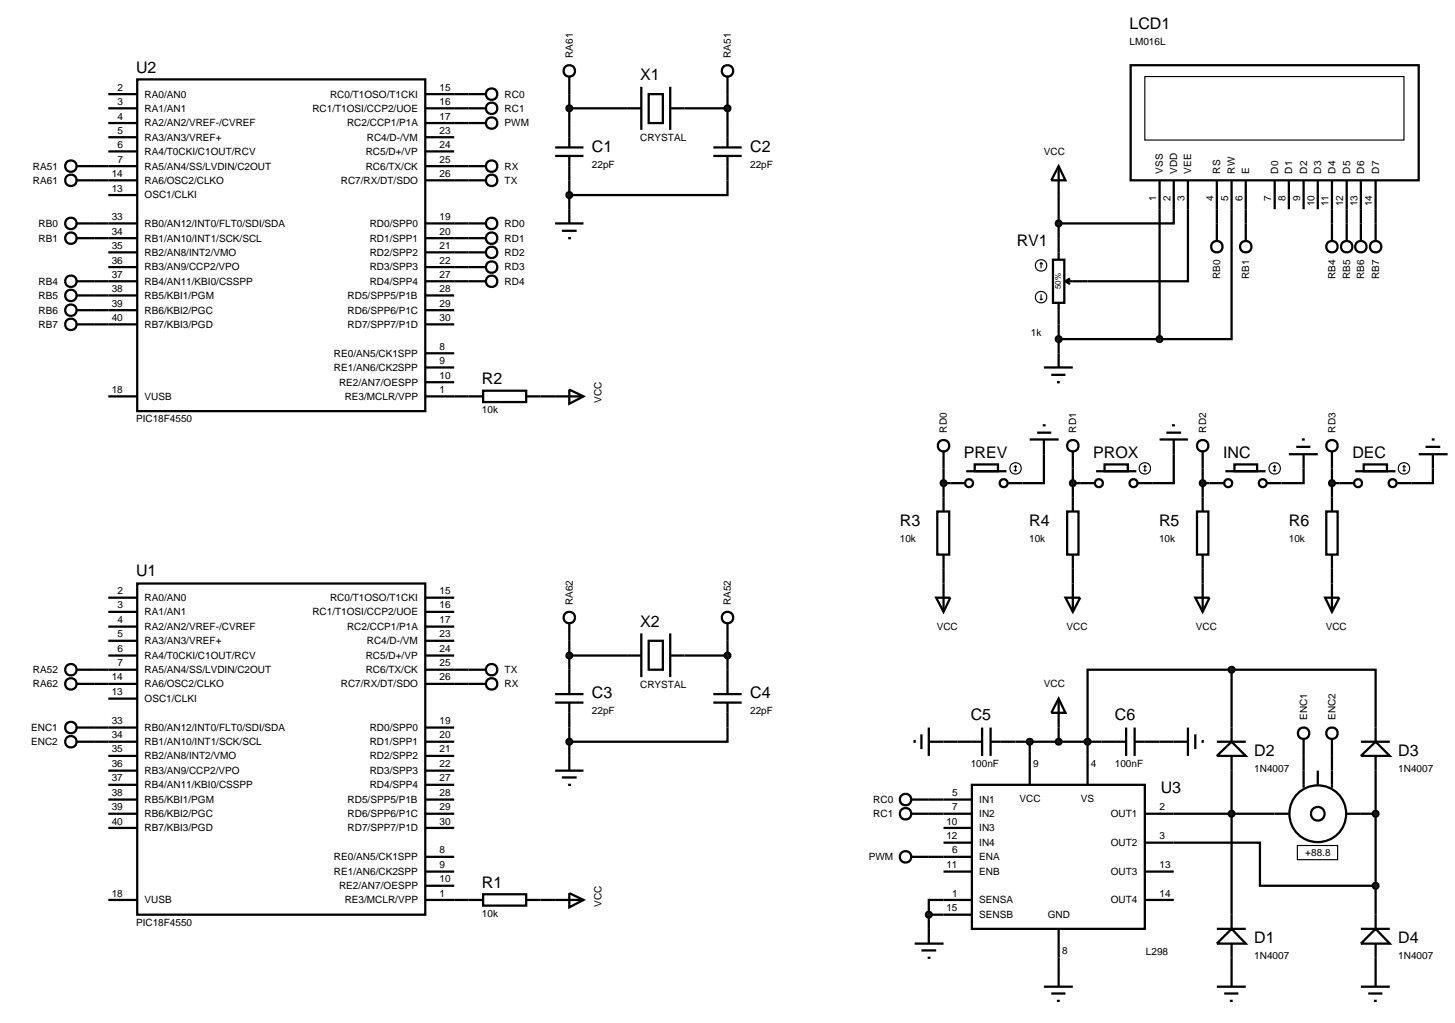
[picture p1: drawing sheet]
<svg xmlns="http://www.w3.org/2000/svg" width="257mm" height="180mm" viewBox="0 0 257 180" stroke-linecap="round" stroke-linejoin="round" font-family="sans-serif">
<g fill="none" stroke="#000" stroke-width=".4">
<path d="M19.1 19.1h5.1M19.1 16.6h5.1M24.2 14h50.8v58.5h-50.8zM75 19.1h7.6M75 16.6h7.6M100.4 16.6v5.1M100.4 19.1h10.2M120.7 19.1h7.6M128.3 16.6v5.1M199.4 11.5h50.8v20.3h-50.8zM16.6 39.4h7.6M16.6 29.3h7.6"/>
<path d="M16.6 31.8h7.6M19.1 21.7h5.1M19.1 24.2h5.1M19.1 26.7h5.1M19.1 34.4h5.1M75 39.4h7.6M75 29.3h7.6M75 31.8h7.6M75 21.7h7.6M75 24.2h5.1M75 26.7h5.1M100.4 31.8v5.1"/>
<path d="M128.3 31.8v2.6h-27.9M186.7 29.3l1.2 2.5h-2.5zM186.7 29.3v16.5M204.5 31.8v28M207 31.8v7.6h-20.3M209.5 31.8v17.8h-21.6M214.6 31.8v10.7M217.2 31.8v28h-12.7M219.7 31.8v10.7M224.8 31.8v5.1M227.3 31.8v5.1M229.9 31.8v5.1"/>
<path d="M232.4 31.8v5.1M234.9 31.8v10.7M237.5 31.8v10.7M240 31.8v10.7M242.6 31.8v10.7M16.6 42h7.6M16.6 49.6h7.6M16.6 52.1h7.6M16.6 54.7h7.6M16.6 57.2h7.6M19.1 44.5h5.1M19.1 47.1h5.1"/>
<path d="M75 42h7.6M75 49.6h7.6M75 52.1h5.1M75 54.7h5.1M75 57.2h5.1M75 44.5h7.6M75 47.1h7.6M185.7 45.8h2v7.6h-2zM186.7 53.4v11.4M186.7 59.8h17.8M187.9 49.6l.8 .5M188.7 49.1l-.8 .5"/>
<path d="M19.1 69.9h5.1M75 69.9h10.2M75 62.3h5.1M75 64.8h5.1M75 67.4h5.1M85.2 68.9h7.6v2h-7.6zM92.8 69.9h10.1M100.4 68.7l2.5 1.2-2.5 1.3zM184.1 64.8h5.1M185.4 66.1h2.5M186.4 67.4h.5M166.4 82.6v5.1"/>
<path d="M166.4 85.2h1.2M184.1 80.1v5.1h-3.8M189.2 82.6v5.1M189.2 85.2h1.3M207 80.1v5.1h-3.8M212.1 82.6v5.1M212.1 85.2h1.2M229.9 82.6v2.6h-3.9M234.9 82.6v5.1M234.9 85.2h1.3M252.7 82.6v2.6h-3.8M16.6 118.1h7.6"/>
<path d="M19.1 115.6h5.1M19.1 105.4h5.1M19.1 107.9h5.1M19.1 110.5h5.1M19.1 113h5.1M24.2 102.9h50.8v58.4h-50.8zM75 115.6h5.1M75 118.1h7.6M75 105.4h5.1M75 107.9h5.1M75 110.5h5.1M75 113h5.1"/>
<path d="M100.4 113v5.1M100.4 115.6h10.2M120.7 115.6h7.6M128.3 113v5.1M166.4 100.3v2.6M189.2 100.3v2.6M212.1 100.3v2.6M217.2 118.1h-25.4v15.2M217.2 118.1h25.4v10.2M217.2 118.1v10.2M234.9 100.3v2.6M16.6 120.6h7.6"/>
<path d="M16.6 130.8h7.6M16.6 128.3h7.6M19.1 123.2h5.1M19.1 133.3h5.1M19.1 135.9h5.1M19.1 138.4h5.1M75 120.6h7.6M75 130.8h5.1M75 128.3h5.1M75 133.3h5.1M75 135.9h5.1M75 138.4h5.1"/>
<path d="M100.4 128.3v5M128.3 128.3v2.5h-27.9M166.4 130.8h2.5M179.1 130.8h15.2M181.6 130.8v2.5M186.7 128.3v2.5M204.5 130.8h2.5M217.2 135.9v25.4M229.9 133.3v2.6M234.9 133.3v2.6M242.6 135.9v25.4M19.1 158.7h5.1"/>
<path d="M19.1 141h5.1M19.1 143.5h5.1M19.1 146h5.1M75 158.7h10.2M75 141h5.1M75 143.5h5.1M75 151.1h5.1M75 146h5.1M75 153.7h5.1M75 156.2h5.1M85.2 157.7h7.6v2h-7.6zM92.8 158.7h10.1"/>
<path d="M100.4 157.5l2.5 1.2-2.5 1.3zM163.8 141h2.6M163.8 143.5h2.6M163.8 151.1h2.6M166.4 158.7h-2.6v2.6M207 148.6h15.2v7.6h20.4M207 143.5h17.8M240 143.5h2.6M163.8 161.3v2.5M163.8 161.3h2.6M186.7 168.9v2.5M217.2 168.9v2.5"/>
<path d="M242.6 168.9v2.5"/>
<circle cx="214.6" cy="43.5" r="1.01"/>
<circle cx="219.7" cy="43.5" r="1.01"/>
<circle cx="234.9" cy="43.5" r="1.01"/>
<circle cx="237.5" cy="43.5" r="1.01"/>
<circle cx="240" cy="43.5" r="1.01"/>
<circle cx="242.6" cy="43.5" r="1.01"/>
</g>
<g fill="none" stroke="#000" stroke-width=".2">
<path d="M201.9 13.5h45.7v11.2h-45.7zM183.4 52.7l.2 .2M183.6 46.3l-.2 .3M183.6 46.3l.3 .3M183.6 46.3v1M183.6 51.9v1M183.9 52.7l-.3 .2"/>
<circle cx="183.6" cy="46.8" r="1.01"/>
<circle cx="183.6" cy="52.4" r="1.01"/>
</g>
<g fill="#004000" stroke="#000" stroke-width=".4">
<path d="M186.3 39.1l.4-.2-.5 .5zM186.7 38.9l.3 .1 .2 .4zM186.7 39.9l.5-.5-.2 .4zM186.2 39.4l.5 .5-.4-.2z"/>
<path d="M186.4 59.4l.3-.1-.5 .5zM186.7 59.3l.4 .2 .1 .3zM186.7 60.3l.5-.5-.2 .4zM186.2 59.8l.5 .5-.4-.2z"/>
<path d="M204.2 59.4l.3-.1-.5 .5zM204.5 59.3l.4 .2 .1 .3zM205 59.8l-.1 .3-.4 .2zM204 59.8l.5 .5-.4-.2z"/>
</g>
<g fill="#004000">
<path d="M186.2 39.4l.5-.5 .5 .5-.5 .5z"/>
<path d="M186.7 59.3l.5 .5-.5 .5-.5-.5z"/>
<path d="M204.5 59.3l.5 .5-.5 .5-.5-.5z"/>
</g>
<g fill="none" stroke="#000" stroke-width=".4">
<path d="M110.6 19.1h2.5M113.1 15.3v7.6M114.4 16.6h2.5v5.1h-2.5zM118.2 15.3v7.6M118.2 19.1h2.5M13.5 39.4h3.1M97.9 39.4h5M97.9 26h5M97.9 27.5h5M100.4 21.7v4.3M100.4 27.5v4.3M100.4 36.9v2.5"/>
<path d="M125.8 26h5M125.8 27.5h5M128.3 21.7v4.3M128.3 27.5v4.3M13.5 42h3.1M13.5 49.6h3.1M13.5 52.1h3.1M13.5 54.7h3.1M13.5 57.2h3.1M99.1 40.7h2.6M100.2 42h.5"/>
<circle cx="12.5" cy="39.4" r="1.01"/>
<circle cx="12.5" cy="42" r="1.01"/>
<circle cx="12.5" cy="52.1" r="1.01"/>
<circle cx="12.5" cy="54.7" r="1.01"/>
<circle cx="12.5" cy="49.6" r="1.01"/>
<circle cx="12.5" cy="57.2" r="1.01"/>
</g>
<path d="M100.1 34l.3-.1-.5 .5zM100.4 33.9l.4 .2 .1 .3zM100.4 34.9l.5-.5-.2 .4zM99.9 34.4l.5 .5-.4-.2z" fill="#004000" stroke="#000" stroke-width=".4"/>
<path d="M100.4 33.9l.5 .5-.5 .5-.5-.5z" fill="#004000"/>
<g fill="none" stroke="#000" stroke-width=".4">
<path d="M100.4 13.5v3.1"/>
<circle cx="100.4" cy="12.5" r="1.01"/>
</g>
<path d="M100.1 18.7l.3-.1-.5 .5zM100.4 18.6l.3 .1 .2 .4zM100.4 19.6l.5-.5-.2 .4zM99.9 19.1l.5 .5-.4-.2z" fill="#004000" stroke="#000" stroke-width=".4"/>
<path d="M100.4 18.6l.5 .5-.5 .5-.5-.5z" fill="#004000"/>
<g fill="none" stroke="#000" stroke-width=".4">
<path d="M128.3 13.5v3.1"/>
<circle cx="128.3" cy="12.5" r="1.01"/>
</g>
<path d="M128 18.7l.3-.1-.5 .5zM128.3 18.6l.4 .2 .1 .3zM128.3 19.6l.5-.5-.1 .3zM127.8 19.1l.5 .5-.3-.1z" fill="#004000" stroke="#000" stroke-width=".4"/>
<path d="M128.3 18.6l.5 .5-.5 .5-.5-.5z" fill="#004000"/>
<g fill="none" stroke="#000" stroke-width=".4">
<path d="M13.5 29.3h3.1M13.5 31.8h3.1M166.4 79.6v3M181.6 77.5h5.1M182.9 76.3h2.5M183.9 75h.5M184.1 77.5v2.6M189.2 79.6v3M204.5 77.5h5M205.7 76.3h2.6M206.7 75h.5M207 77.5v2.6"/>
<path d="M212.1 79.6v3M228.6 78.8h2.5M229.6 77.5h.5M234.9 79.6v3M251.4 78.8h2.6M252.5 77.5h.5M165.3 90.2h2.1v7.6h-2.1zM166.4 87.7v2.5M166.4 97.8v2.5M167.6 85.2h2.6M170.4 83.1h7.1M171.9 81.9h4.1v1.2h-4.1z"/>
<path d="M177.8 85.2h2.5M188.2 90.2h2v7.6h-2zM189.2 87.7v2.5M189.2 97.8v2.5M190.5 85.2h2.5M193.3 83.1h7.1M194.8 81.9h4.1v1.2h-4.1zM200.6 85.2h2.6M211.1 90.2h2v7.6h-2zM212.1 87.7v2.5M212.1 97.8v2.5M213.3 85.2h2.6"/>
<path d="M216.1 83.1h7.1M217.7 81.9h4v1.2h-4zM223.5 85.2h2.5M227.3 80.1h5.1M229.9 80.1v2.5M233.9 90.2h2v7.6h-2zM234.9 87.7v2.5M234.9 97.8v2.5M236.2 85.2h2.5M239 83.1h7.1M240.5 81.9h4.1v1.2h-4.1zM246.4 85.2h2.5"/>
<path d="M250.2 80.1h5.1M252.7 80.1v2.5M165.1 105.4h2.5l-1.2 2.5zM166.4 102.9v5M187.9 105.4h2.6l-1.3 2.5zM189.2 102.9v5M210.8 105.4h2.5l-1.2 2.5zM212.1 102.9v5M233.7 105.4h2.5l-1.3 2.5zM234.9 102.9v5"/>
<circle cx="12.5" cy="29.3" r="1.01"/>
<circle cx="12.5" cy="31.8" r="1.01"/>
<circle cx="166.4" cy="78.6" r="1.01"/>
<circle cx="189.2" cy="78.6" r="1.01"/>
<circle cx="212.1" cy="78.6" r="1.01"/>
<circle cx="234.9" cy="78.6" r="1.01"/>
<circle cx="170.9" cy="85.2" r=".7"/>
<circle cx="177" cy="85.2" r=".7"/>
<circle cx="193.8" cy="85.2" r=".7"/>
<circle cx="199.9" cy="85.2" r=".7"/>
<circle cx="216.6" cy="85.2" r=".7"/>
<circle cx="222.7" cy="85.2" r=".7"/>
<circle cx="239.5" cy="85.2" r=".7"/>
<circle cx="245.6" cy="85.2" r=".7"/>
</g>
<g fill="none" stroke="#000" stroke-width=".2">
<path d="M178.8 82.9l.3 .2M179.1 82.1v1M179.1 82.1l-.3 .3M179.1 82.1l.2 .3M179.3 82.9l-.2 .2M201.7 82.9l.2 .2M201.9 82.1v1M201.9 82.1l-.2 .3M201.9 82.1l.3 .3M202.2 82.9l-.3 .2M224.5 82.9l.3 .2M224.8 82.1v1"/>
<path d="M224.8 82.1l-.3 .3M224.8 82.1l.2 .3M225 82.9l-.2 .2M247.4 82.9l.2 .2M247.6 82.1v1M247.6 82.1l-.2 .3M247.6 82.1l.3 .3M247.9 82.9l-.3 .2"/>
<circle cx="179.1" cy="82.6" r="1.01"/>
<circle cx="201.9" cy="82.6" r="1.01"/>
<circle cx="224.8" cy="82.6" r="1.01"/>
<circle cx="247.6" cy="82.6" r="1.01"/>
</g>
<g fill="#004000" stroke="#000" stroke-width=".4">
<path d="M234.6 84.8l.3-.1-.5 .5zM234.9 84.7l.4 .2 .1 .3zM234.9 85.7l.5-.5-.2 .4zM234.4 85.2l.5 .5-.4-.2z"/>
<path d="M211.8 84.8l.3-.1-.5 .5zM212.1 84.7l.4 .2 .1 .3zM212.1 85.7l.5-.5-.2 .4zM211.6 85.2l.5 .5-.4-.2z"/>
<path d="M188.9 84.8l.3-.1-.5 .5zM189.2 84.7l.4 .2 .1 .3zM189.7 85.2l-.1 .3-.4 .2zM188.7 85.2l.5 .5-.4-.2z"/>
<path d="M166.1 84.8l.3-.1-.5 .5zM166.4 84.7l.4 .2 .1 .3zM166.4 85.7l.5-.5-.1 .3zM165.9 85.2l.5 .5-.4-.2z"/>
</g>
<g fill="#004000">
<path d="M234.9 84.7l.5 .5-.5 .5-.5-.5z"/>
<path d="M212.1 84.7l.5 .5-.5 .5-.5-.5z"/>
<path d="M189.2 84.7l.5 .5-.5 .5-.5-.5z"/>
<path d="M166.4 84.7l.5 .5-.5 .5-.5-.5z"/>
</g>
<g fill="none" stroke="#000" stroke-width=".4">
<path d="M82.6 39.4h3.1M82.6 21.7h3.1M82.6 42h3.1M82.6 44.5h3.1M82.6 49.6h3.1M82.6 47.1h3.1M100.4 118.1v4.3M110.6 115.6h2.5M113.1 111.7v7.7M114.4 113h2.5v5.1h-2.5zM118.2 111.7v7.7M118.2 115.6h2.5"/>
<path d="M128.3 118.1v4.3M97.9 122.4h5M97.9 123.9h5M97.9 135.9h5M99.1 137.1h2.6M100.2 138.4h.5M100.4 123.9v4.4M100.4 133.3v2.6M125.8 122.4h5M125.8 123.9h5M128.3 123.9v4.4M229.9 135.9v3"/>
<path d="M232.4 135.9v2.5M234.9 135.9v3M224.8 143.5h2.5M237.5 143.5h2.5"/>
<circle cx="86.7" cy="21.7" r="1.01"/>
<circle cx="86.7" cy="39.4" r="1.01"/>
<circle cx="86.7" cy="49.6" r="1.01"/>
<circle cx="86.7" cy="44.5" r="1.01"/>
<circle cx="86.7" cy="47.1" r="1.01"/>
<circle cx="86.7" cy="42" r="1.01"/>
<circle cx="232.4" cy="143.5" r="1.21"/>
<circle cx="232.4" cy="143.5" r="5"/>
</g>
<path d="M228.8 149.1h7.1v2.5h-7.1z" fill="none" stroke="#000" stroke-width=".2"/>
<path d="M100.1 130.4l.3-.1-.5 .5zM100.4 130.3l.3 .1 .2 .4zM100.4 131.3l.5-.5-.2 .4zM99.9 130.8l.5 .5-.3-.1z" fill="#004000" stroke="#000" stroke-width=".4"/>
<path d="M100.4 130.3l.5 .5-.5 .5-.5-.5z" fill="#004000"/>
<g fill="none" stroke="#000" stroke-width=".4">
<path d="M100.4 110v3"/>
<circle cx="100.4" cy="108.9" r="1.01"/>
</g>
<path d="M100.1 115.2l.3-.1-.5 .5zM100.4 115.1l.3 .1 .2 .4zM100.4 116.1l.5-.5-.2 .4zM99.9 115.6l.5 .5-.3-.1z" fill="#004000" stroke="#000" stroke-width=".4"/>
<path d="M100.4 115.1l.5 .5-.5 .5-.5-.5z" fill="#004000"/>
<g fill="none" stroke="#000" stroke-width=".4">
<path d="M128.3 110v3"/>
<circle cx="128.3" cy="108.9" r="1.01"/>
</g>
<path d="M128 115.2l.3-.1-.5 .5zM128.3 115.1l.3 .1 .2 .4zM128.3 116.1l.5-.5-.2 .4zM127.8 115.6l.5 .5-.3-.1z" fill="#004000" stroke="#000" stroke-width=".4"/>
<path d="M128.3 115.1l.5 .5-.5 .5-.5-.5z" fill="#004000"/>
<g fill="none" stroke="#000" stroke-width=".4">
<path d="M13.5 118.1h3.1M13.5 120.6h3.1M171.4 138.4h30.5v25.4h-30.5zM181.6 133.3v5.1M186.7 123.2l1.2 2.5h-2.5zM186.7 123.2v5.1M191.8 133.3v5.1M166.4 141h5M166.4 143.5h5M166.4 151.1h5M166.4 148.6h5M166.4 153.7h5"/>
<path d="M166.4 158.7h5M166.4 146h5M201.9 143.5h5.1M201.9 148.6h5.1M201.9 153.7h5.1M201.9 158.7h5.1M166.4 161.3h5M184.1 174h5.1M185.4 175.2h2.5M186.4 176.5h.5M186.7 163.8v5.1M186.7 171.4v2.6"/>
<circle cx="12.5" cy="118.1" r="1.01"/>
<circle cx="12.5" cy="120.6" r="1.01"/>
</g>
<path d="M186.4 130.4l.3-.1-.5 .5zM186.7 130.3l.4 .2 .1 .3zM186.7 131.3l.5-.5-.2 .4zM186.2 130.8l.5 .5-.3-.1z" fill="#004000" stroke="#000" stroke-width=".4"/>
<path d="M186.7 130.3l.5 .5-.5 .5-.5-.5z" fill="#004000"/>
<path d="M168.9 130.8h4.3M173.2 128.3v5M174.7 128.3v5M174.7 130.8h4.4M194.3 130.8h4.3M198.6 128.3v5M200.1 130.8h4.4M200.1 128.3v5" fill="none" stroke="#000" stroke-width=".4"/>
<g fill="#004000" stroke="#000" stroke-width=".4">
<path d="M181.3 130.4l.3-.1-.5 .5zM181.6 130.3l.4 .2 .1 .3zM181.6 131.3l.5-.5-.2 .4zM181.1 130.8l.5 .5-.3-.1z"/>
<path d="M191.5 130.4l.3-.1-.5 .5zM191.8 130.3l.4 .2 .1 .3zM192.3 130.8l-.1 .3-.4 .2zM191.3 130.8l.5 .5-.4-.2z"/>
</g>
<g fill="#004000">
<path d="M181.6 130.3l.5 .5-.5 .5-.5-.5z"/>
<path d="M191.8 130.3l.5 .5-.5 .5-.5-.5z"/>
</g>
<path d="M161.3 130.5v.5M162.5 129.5v2.6M163.8 130.8h2.6M163.8 128.3v5M207 130.8h2.5M209.5 128.3v5M210.8 129.5v2.6M212.1 130.5v.5M161.3 166.4h5.1M162.5 167.6h2.6M163.6 168.9h.5M163.8 163.8v2.6" fill="none" stroke="#000" stroke-width=".4"/>
<path d="M163.5 160.9l.3-.1-.5 .5zM163.8 160.8l.3 .1 .2 .4zM164.3 161.3l-.1 .3-.4 .2zM163.3 161.3l.5 .5-.4-.2z" fill="#004000" stroke="#000" stroke-width=".4"/>
<path d="M163.8 160.8l.5 .5-.5 .5-.5-.5z" fill="#004000"/>
<g fill="none" stroke="#000" stroke-width=".4">
<path d="M82.6 16.6h3.1M82.6 19.1h3.1M82.6 29.3h3.1M82.6 31.8h3.1M82.6 118.1h3.1M13.5 128.3h3.1M13.5 130.8h3.1M82.6 120.6h3.1M214.6 133.3l2.6-2.5 2.5 2.5zM214.6 130.8h5.1M217.2 128.3v2.5M217.2 133.3v2.6"/>
<path d="M229.9 130.3v3M234.9 130.3v3M240 133.3l2.6-2.5 2.5 2.5zM240 130.8h5.1M242.6 128.3v2.5M242.6 133.3v2.6M160.8 141h3M160.8 143.5h3M160.8 151.1h3M214.6 163.8h5.1M217.2 163.8l2.5 2.6h-5.1zM217.2 161.3v2.5"/>
<path d="M217.2 166.4v2.5M240 163.8h5.1M242.6 163.8l2.5 2.6h-5.1zM242.6 161.3v2.5M242.6 166.4v2.5"/>
<circle cx="86.7" cy="19.1" r="1.01"/>
<circle cx="86.7" cy="16.6" r="1.01"/>
<circle cx="86.7" cy="31.8" r="1.01"/>
<circle cx="86.7" cy="29.3" r="1.01"/>
<circle cx="86.7" cy="118.1" r="1.01"/>
<circle cx="12.5" cy="128.3" r="1.01"/>
<circle cx="12.5" cy="130.8" r="1.01"/>
<circle cx="86.7" cy="120.6" r="1.01"/>
<circle cx="229.9" cy="129.3" r="1.01"/>
<circle cx="234.9" cy="129.3" r="1.01"/>
<circle cx="159.7" cy="143.5" r="1.01"/>
<circle cx="159.7" cy="141" r="1.01"/>
<circle cx="159.7" cy="151.1" r="1.01"/>
</g>
<g fill="#004000" stroke="#000" stroke-width=".4">
<path d="M216.9 117.7l.3-.1-.5 .5zM217.2 117.6l.4 .2 .1 .3zM217.7 118.1l-.1 .3-.4 .2zM216.7 118.1l.5 .5-.4-.2z"/>
<path d="M216.9 143.1l.3-.1-.5 .5zM217.2 143l.4 .2 .1 .3zM217.7 143.5l-.1 .3-.4 .2zM216.7 143.5l.5 .5-.4-.2z"/>
<path d="M242.3 143.1l.3-.1-.5 .5zM242.6 143l.4 .2 .1 .3zM243.1 143.5l-.1 .3-.4 .2zM242.1 143.5l.5 .5-.4-.2z"/>
</g>
<g fill="#004000">
<path d="M217.2 117.6l.5 .5-.5 .5-.5-.5z"/>
<path d="M217.2 143l.5 .5-.5 .5-.5-.5z"/>
<path d="M242.6 143l.5 .5-.5 .5-.5-.5z"/>
</g>
<path d="M214.6 174h5.1M215.9 175.2h2.5M216.9 176.5h.5M217.2 171.4v2.6M240 174h5.1M241.3 175.2h2.5M242.3 176.5h.5M242.6 171.4v2.6" fill="none" stroke="#000" stroke-width=".4"/>
<path d="M242.3 155.8l.3-.1-.5 .5zM242.6 155.7l.4 .2 .1 .3zM243.1 156.2l-.1 .3-.4 .2zM242.1 156.2l.5 .5-.4-.2z" fill="#004000" stroke="#000" stroke-width=".4"/>
<path d="M242.6 155.7l.5 .5-.5 .5-.5-.5z" fill="#004000"/>
<g font-size="2.8">
<text x="199.2" y="5.2">LCD1</text>
<text x="24" y="12.9">U2</text>
<text x="112.9" y="14.2">X1</text>
<text x="104.4" y="26.8">C1</text>
<text x="132.3" y="26.8">C2</text>
<text x="179.3" y="43.4">RV1</text>
<text x="85" y="67.8">R2</text>
<text x="170" y="80.8">PREV</text>
<text x="192.8" y="80.8">PROX</text>
<text x="215.7" y="80.8">INC</text>
<text x="238.5" y="80.8">DEC</text>
<text x="158.7" y="92.8">R3</text>
<text x="181.5" y="92.8">R4</text>
<text x="204.4" y="92.8">R5</text>
<text x="227.3" y="92.8">R6</text>
<text x="24" y="101.7">U1</text>
<text x="112.9" y="110.6">X2</text>
<text x="104.4" y="123.2">C3</text>
<text x="132.3" y="123.2">C4</text>
<text x="171.2" y="127.1">C5</text>
<text x="196.6" y="127.1">C6</text>
<text x="221.2" y="133.4">D2</text>
<text x="246.6" y="133.4">D3</text>
<text x="204.7" y="139.8">U3</text>
<text x="85" y="156.6">R1</text>
<text x="221.2" y="166.4">D1</text>
<text x="246.6" y="166.4">D4</text>
</g>
<g font-size="1.8">
<text x="101" y="10.2" transform="rotate(-90 101 10.2)">RA61</text>
<text x="128.9" y="10.2" transform="rotate(-90 128.9 10.2)">RA51</text>
<text x="199.2" y="8">LM016L</text>
<text x="20.7" y="16">2</text>
<text x="25.5" y="17.2">RA0/AN0</text>
<text x="58.2" y="17.2">RC0/T1OSO/T1CKI</text>
<text x="77.5" y="16">15</text>
<text x="89" y="17.2">RC0</text>
<text x="20.7" y="18.5">3</text>
<text x="20.7" y="21.1">4</text>
<text x="20.7" y="23.6">5</text>
<text x="25.5" y="19.7">RA1/AN1</text>
<text x="25.5" y="22.3">RA2/AN2/VREF-/CVREF</text>
<text x="55.1" y="19.7">RC1/T1OSI/CCP2/UOE</text>
<text x="61.2" y="22.3">RC2/CCP1/P1A</text>
<text x="77.5" y="18.5">16</text>
<text x="77.5" y="21.1">17</text>
<text x="77.5" y="23.6">23</text>
<text x="89" y="22.3">PWM</text>
<text x="89" y="19.7">RC1</text>
<text x="5.8" y="29.9">RA51</text>
<text x="20.7" y="26.1">6</text>
<text x="20.7" y="28.7">7</text>
<text x="25.5" y="24.8">RA3/AN3/VREF+</text>
<text x="25.5" y="27.3">RA4/T0CKI/C1OUT/RCV</text>
<text x="25.5" y="29.9">RA5/AN4/SS/LVDIN/C2OUT</text>
<text x="64.5" y="27.3">RC5/D+/VP</text>
<text x="64.5" y="29.9">RC6/TX/CK</text>
<text x="64.7" y="24.8">RC4/D-/VM</text>
<text x="77.5" y="26.1">24</text>
<text x="77.5" y="28.7">25</text>
<text x="89" y="29.9">RX</text>
<text x="104.4" y="29.6">22pF</text>
<text x="112.9" y="24.9">CRYSTAL</text>
<text x="132.3" y="29.6">22pF</text>
<text x="184.1" y="27.3">VCC</text>
<text x="5.8" y="32.4">RA61</text>
<text x="19.7" y="31.2">14</text>
<text x="19.7" y="33.8">13</text>
<text x="25.5" y="32.4">RA6/OSC2/CLKO</text>
<text x="25.5" y="35">OSC1/CLKI</text>
<text x="60.1" y="32.4">RC7/RX/DT/SDO</text>
<text x="77.5" y="31.2">26</text>
<text x="89" y="32.4">TX</text>
<text x="203.9" y="35.4" transform="rotate(-90 203.9 35.4)">1</text>
<text x="205.1" y="30.6" transform="rotate(-90 205.1 30.6)">VSS</text>
<text x="206.4" y="35.4" transform="rotate(-90 206.4 35.4)">2</text>
<text x="207.6" y="30.6" transform="rotate(-90 207.6 30.6)">VDD</text>
<text x="208.9" y="35.4" transform="rotate(-90 208.9 35.4)">3</text>
<text x="210.1" y="30.6" transform="rotate(-90 210.1 30.6)">VEE</text>
<text x="214" y="35.4" transform="rotate(-90 214 35.4)">4</text>
<text x="215.2" y="30.6" transform="rotate(-90 215.2 30.6)">RS</text>
<text x="216.6" y="35.4" transform="rotate(-90 216.6 35.4)">5</text>
<text x="217.8" y="30.6" transform="rotate(-90 217.8 30.6)">RW</text>
<text x="219.1" y="35.4" transform="rotate(-90 219.1 35.4)">6</text>
<text x="220.3" y="30.6" transform="rotate(-90 220.3 30.6)">E</text>
<text x="224.2" y="35.4" transform="rotate(-90 224.2 35.4)">7</text>
<text x="225.4" y="30.6" transform="rotate(-90 225.4 30.6)">D0</text>
<text x="226.7" y="35.4" transform="rotate(-90 226.7 35.4)">8</text>
<text x="227.9" y="30.6" transform="rotate(-90 227.9 30.6)">D1</text>
<text x="229.3" y="35.4" transform="rotate(-90 229.3 35.4)">9</text>
<text x="230.5" y="30.6" transform="rotate(-90 230.5 30.6)">D2</text>
<text x="233" y="30.6" transform="rotate(-90 233 30.6)">D3</text>
<text x="235.5" y="30.6" transform="rotate(-90 235.5 30.6)">D4</text>
<text x="238.1" y="30.6" transform="rotate(-90 238.1 30.6)">D5</text>
<text x="240.6" y="30.6" transform="rotate(-90 240.6 30.6)">D6</text>
<text x="243.2" y="30.6" transform="rotate(-90 243.2 30.6)">D7</text>
<text x="6.8" y="40">RB0</text>
<text x="19.7" y="38.8">33</text>
<text x="19.7" y="41.4">34</text>
<text x="25.5" y="40">RB0/AN12/INT0/FLT0/SDI/SDA</text>
<text x="65.2" y="40">RD0/SPP0</text>
<text x="77.5" y="38.8">19</text>
<text x="77.5" y="41.4">20</text>
<text x="89" y="40">RD0</text>
<text x="231.8" y="36.4" transform="rotate(-90 231.8 36.4)">10</text>
<text x="234.3" y="36.4" transform="rotate(-90 234.3 36.4)">11</text>
<text x="236.9" y="36.4" transform="rotate(-90 236.9 36.4)">12</text>
<text x="239.4" y="36.4" transform="rotate(-90 239.4 36.4)">13</text>
<text x="242" y="36.4" transform="rotate(-90 242 36.4)">14</text>
<text x="6.8" y="42.6">RB1</text>
<text x="19.7" y="43.9">35</text>
<text x="19.7" y="46.5">36</text>
<text x="25.5" y="42.6">RB1/AN10/INT1/SCK/SCL</text>
<text x="25.5" y="45.1">RB2/AN8/INT2/VMO</text>
<text x="25.5" y="47.7">RB3/AN9/CCP2/VPO</text>
<text x="65.2" y="42.6">RD1/SPP1</text>
<text x="65.2" y="45.1">RD2/SPP2</text>
<text x="65.2" y="47.7">RD3/SPP3</text>
<text x="77.5" y="43.9">21</text>
<text x="77.5" y="46.5">22</text>
<text x="89" y="42.6">RD1</text>
<text x="89" y="45.1">RD2</text>
<text x="89" y="47.7">RD3</text>
<text x="6.8" y="50.2">RB4</text>
<text x="6.8" y="52.7">RB5</text>
<text x="19.7" y="49">37</text>
<text x="19.7" y="51.5">38</text>
<text x="25.5" y="50.2">RB4/AN11/KBI0/CSSPP</text>
<text x="25.5" y="52.7">RB5/KBI1/PGM</text>
<text x="61.3" y="52.7">RD5/SPP5/P1B</text>
<text x="65.2" y="50.2">RD4/SPP4</text>
<text x="77.5" y="49">27</text>
<text x="77.5" y="51.5">28</text>
<text x="89" y="50.2">RD4</text>
<text x="215.2" y="49.2" transform="rotate(-90 215.2 49.2)">RB0</text>
<text x="220.3" y="49.2" transform="rotate(-90 220.3 49.2)">RB1</text>
<text x="235.5" y="49.2" transform="rotate(-90 235.5 49.2)">RB4</text>
<text x="238.1" y="49.2" transform="rotate(-90 238.1 49.2)">RB5</text>
<text x="240.6" y="49.2" transform="rotate(-90 240.6 49.2)">RB6</text>
<text x="243.2" y="49.2" transform="rotate(-90 243.2 49.2)">RB7</text>
<text x="6.8" y="55.3">RB6</text>
<text x="6.8" y="57.8">RB7</text>
<text x="19.7" y="54.1">39</text>
<text x="19.7" y="56.6">40</text>
<text x="25.5" y="55.3">RB6/KBI2/PGC</text>
<text x="25.5" y="57.8">RB7/KBI3/PGD</text>
<text x="61.3" y="55.3">RD6/SPP6/P1C</text>
<text x="61.3" y="57.8">RD7/SPP7/P1D</text>
<text x="77.5" y="54.1">29</text>
<text x="77.5" y="56.6">30</text>
<text x="181.8" y="59.2">1k</text>
<text x="58.9" y="62.9">RE0/AN5/CK1SPP</text>
<text x="58.9" y="65.4">RE1/AN6/CK2SPP</text>
<text x="77.5" y="61.7">8</text>
<text x="77.5" y="64.2">9</text>
<text x="19.7" y="69.3">18</text>
<text x="25.5" y="70.5">VUSB</text>
<text x="59.8" y="68">RE2/AN7/OESPP</text>
<text x="60.8" y="70.5">RE3/MCLR/VPP</text>
<text x="77.5" y="66.8">10</text>
<text x="77.5" y="69.3">1</text>
<text x="106.1" y="71.1" transform="rotate(-90 106.1 71.1)">VCC</text>
<text x="24" y="74.5">PIC18F4550</text>
<text x="85" y="72.9">10k</text>
<text x="167" y="76.3" transform="rotate(-90 167 76.3)">RD0</text>
<text x="189.8" y="76.3" transform="rotate(-90 189.8 76.3)">RD1</text>
<text x="212.7" y="76.3" transform="rotate(-90 212.7 76.3)">RD2</text>
<text x="235.5" y="76.3" transform="rotate(-90 235.5 76.3)">RD3</text>
<text x="158.7" y="95.6">10k</text>
<text x="181.5" y="95.6">10k</text>
<text x="204.4" y="95.6">10k</text>
<text x="227.3" y="95.6">10k</text>
<text x="20.7" y="104.8">2</text>
<text x="20.7" y="107.3">3</text>
<text x="25.5" y="106">RA0/AN0</text>
<text x="58.2" y="106">RC0/T1OSO/T1CKI</text>
<text x="77.5" y="104.8">15</text>
<text x="77.5" y="107.3">16</text>
<text x="101" y="106.7" transform="rotate(-90 101 106.7)">RA62</text>
<text x="128.9" y="106.7" transform="rotate(-90 128.9 106.7)">RA52</text>
<text x="20.7" y="109.9">4</text>
<text x="20.7" y="112.4">5</text>
<text x="25.5" y="108.5">RA1/AN1</text>
<text x="25.5" y="111.1">RA2/AN2/VREF-/CVREF</text>
<text x="25.5" y="113.6">RA3/AN3/VREF+</text>
<text x="55.1" y="108.5">RC1/T1OSI/CCP2/UOE</text>
<text x="61.2" y="111.1">RC2/CCP1/P1A</text>
<text x="64.7" y="113.6">RC4/D-/VM</text>
<text x="77.5" y="109.9">17</text>
<text x="77.5" y="112.4">23</text>
<text x="165.2" y="111.1">VCC</text>
<text x="188.1" y="111.1">VCC</text>
<text x="210.9" y="111.1">VCC</text>
<text x="233.8" y="111.1">VCC</text>
<text x="5.8" y="118.7">RA52</text>
<text x="19.7" y="120">14</text>
<text x="20.7" y="115">6</text>
<text x="20.7" y="117.5">7</text>
<text x="25.5" y="116.2">RA4/T0CKI/C1OUT/RCV</text>
<text x="25.5" y="118.7">RA5/AN4/SS/LVDIN/C2OUT</text>
<text x="64.5" y="116.2">RC5/D+/VP</text>
<text x="64.5" y="118.7">RC6/TX/CK</text>
<text x="77.5" y="115">24</text>
<text x="77.5" y="117.5">25</text>
<text x="77.5" y="120">26</text>
<text x="89" y="118.7">TX</text>
<text x="5.8" y="121.2">RA62</text>
<text x="19.7" y="122.6">13</text>
<text x="25.5" y="121.2">RA6/OSC2/CLKO</text>
<text x="25.5" y="123.8">OSC1/CLKI</text>
<text x="60.1" y="121.2">RC7/RX/DT/SDO</text>
<text x="89" y="121.2">RX</text>
<text x="104.4" y="126">22pF</text>
<text x="112.9" y="121.4">CRYSTAL</text>
<text x="132.3" y="126">22pF</text>
<text x="184.1" y="121.2">VCC</text>
<text x="5.5" y="128.9">ENC1</text>
<text x="5.5" y="131.4">ENC2</text>
<text x="19.7" y="127.7">33</text>
<text x="19.7" y="130.2">34</text>
<text x="25.5" y="128.9">RB0/AN12/INT0/FLT0/SDI/SDA</text>
<text x="25.5" y="131.4">RB1/AN10/INT1/SCK/SCL</text>
<text x="65.2" y="128.9">RD0/SPP0</text>
<text x="65.2" y="131.4">RD1/SPP1</text>
<text x="77.5" y="127.7">19</text>
<text x="77.5" y="130.2">20</text>
<text x="230.5" y="127" transform="rotate(-90 230.5 127)">ENC1</text>
<text x="235.5" y="127" transform="rotate(-90 235.5 127)">ENC2</text>
<text x="19.7" y="132.7">35</text>
<text x="19.7" y="135.3">36</text>
<text x="19.7" y="137.8">37</text>
<text x="25.5" y="133.9">RB2/AN8/INT2/VMO</text>
<text x="25.5" y="136.5">RB3/AN9/CCP2/VPO</text>
<text x="65.2" y="133.9">RD2/SPP2</text>
<text x="65.2" y="136.5">RD3/SPP3</text>
<text x="77.5" y="132.7">21</text>
<text x="77.5" y="135.3">22</text>
<text x="77.5" y="137.8">27</text>
<text x="171.2" y="135.3">100nF</text>
<text x="182.2" y="135.3">9</text>
<text x="192.4" y="135.3">4</text>
<text x="196.6" y="135.3">100nF</text>
<text x="221.2" y="136.2">1N4007</text>
<text x="246.6" y="136.2">1N4007</text>
<text x="19.7" y="140.4">38</text>
<text x="19.7" y="142.9">39</text>
<text x="25.5" y="139">RB4/AN11/KBI0/CSSPP</text>
<text x="25.5" y="141.6">RB5/KBI1/PGM</text>
<text x="61.3" y="141.6">RD5/SPP5/P1B</text>
<text x="65.2" y="139">RD4/SPP4</text>
<text x="77.5" y="140.4">28</text>
<text x="77.5" y="142.9">29</text>
<text x="154" y="141.6">RC0</text>
<text x="167.9" y="140.4">5</text>
<text x="167.9" y="142.9">7</text>
<text x="172.7" y="141.6">IN1</text>
<text x="179.8" y="141.5">VCC</text>
<text x="190.6" y="141.5">VS</text>
<text x="204.5" y="142.9">2</text>
<text x="19.7" y="145.4">40</text>
<text x="25.5" y="144.1">RB6/KBI2/PGC</text>
<text x="25.5" y="146.6">RB7/KBI3/PGD</text>
<text x="61.3" y="144.1">RD6/SPP6/P1C</text>
<text x="61.3" y="146.6">RD7/SPP7/P1D</text>
<text x="77.5" y="145.4">30</text>
<text x="154" y="144.1">RC1</text>
<text x="166.9" y="145.4">10</text>
<text x="166.9" y="148">12</text>
<text x="172.7" y="144.1">IN2</text>
<text x="172.7" y="146.6">IN3</text>
<text x="172.7" y="149.2">IN4</text>
<text x="195.9" y="144.1">OUT1</text>
<text x="195.9" y="149.2">OUT2</text>
<text x="204.5" y="148">3</text>
<text x="58.9" y="151.7">RE0/AN5/CK1SPP</text>
<text x="58.9" y="154.3">RE1/AN6/CK2SPP</text>
<text x="77.5" y="150.5">8</text>
<text x="77.5" y="153.1">9</text>
<text x="77.5" y="155.6">10</text>
<text x="153.2" y="151.7">PWM</text>
<text x="166.9" y="153.1">11</text>
<text x="167.9" y="150.5">6</text>
<text x="172.7" y="151.7">ENA</text>
<text x="172.7" y="154.3">ENB</text>
<text x="195.9" y="154.3">OUT3</text>
<text x="204.5" y="153.1">13</text>
<text x="230.2" y="150.9">+88.8</text>
<text x="19.7" y="158.1">18</text>
<text x="25.5" y="159.3">VUSB</text>
<text x="59.8" y="156.8">RE2/AN7/OESPP</text>
<text x="60.8" y="159.3">RE3/MCLR/VPP</text>
<text x="77.5" y="158.1">1</text>
<text x="85" y="161.7">10k</text>
<text x="106.1" y="159.9" transform="rotate(-90 106.1 159.9)">VCC</text>
<text x="166.9" y="160.7">15</text>
<text x="167.9" y="158.1">1</text>
<text x="172.7" y="159.3">SENSA</text>
<text x="172.7" y="161.9">SENSB</text>
<text x="184.8" y="161.9">GND</text>
<text x="195.9" y="159.3">OUT4</text>
<text x="204.5" y="158.1">14</text>
<text x="24" y="163.3">PIC18F4550</text>
<text x="187.3" y="168.2">8</text>
<text x="202.1" y="168.4">L298</text>
<text x="221.2" y="169.2">1N4007</text>
<text x="246.6" y="169.2">1N4007</text>
</g>
<text font-size="1.4" x="187.1" y="51" transform="rotate(-90 187.1 51)">50%</text>
</svg>
